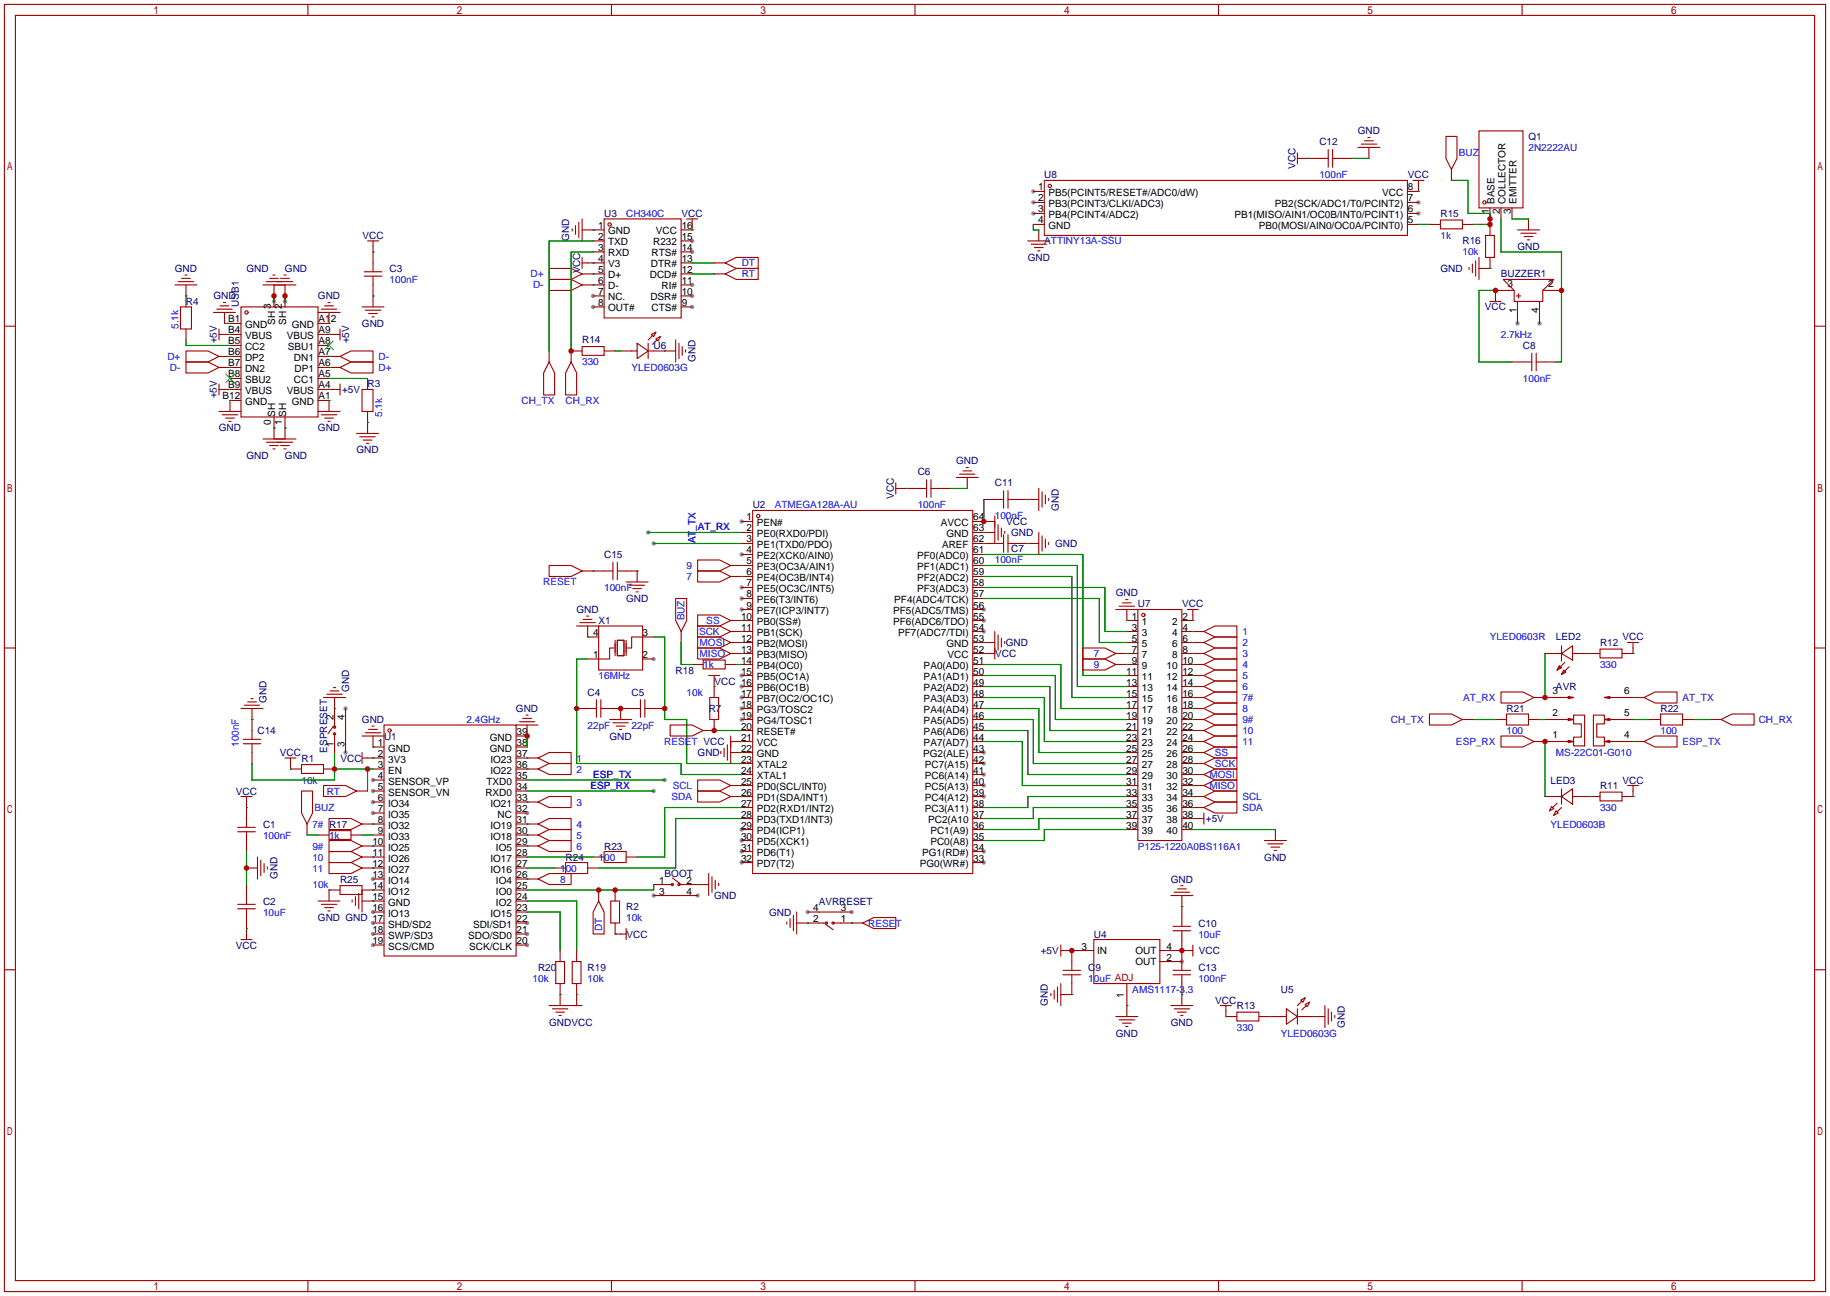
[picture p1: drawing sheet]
<svg xmlns="http://www.w3.org/2000/svg" width="422mm" height="299mm" viewBox="0 0 422 299" stroke-linecap="round" stroke-linejoin="round" font-family="sans-serif">
<g fill="#999">
<circle cx="86.1" cy="180.1" r=".51"/>
<circle cx="86.1" cy="182.6" r=".51"/>
<circle cx="86.1" cy="185.2" r=".51"/>
<circle cx="86.1" cy="187.7" r=".51"/>
<circle cx="86.1" cy="202.9" r=".51"/>
<circle cx="86.1" cy="210.6" r=".51"/>
<circle cx="86.1" cy="213.1" r=".51"/>
<circle cx="86.1" cy="215.6" r=".51"/>
<circle cx="86.1" cy="218.2" r=".51"/>
<circle cx="121.7" cy="218.2" r=".51"/>
<circle cx="121.7" cy="215.6" r=".51"/>
<circle cx="121.7" cy="213.1" r=".51"/>
<circle cx="121.7" cy="187.7" r=".51"/>
<circle cx="171.2" cy="120.4" r=".51"/>
<circle cx="171.2" cy="128" r=".51"/>
<circle cx="171.2" cy="135.6" r=".51"/>
<circle cx="171.2" cy="138.2" r=".51"/>
<circle cx="171.2" cy="140.7" r=".51"/>
<circle cx="171.2" cy="156" r=".51"/>
<circle cx="171.2" cy="158.5" r=".51"/>
<circle cx="171.2" cy="161" r=".51"/>
<circle cx="171.2" cy="163.6" r=".51"/>
<circle cx="171.2" cy="166.1" r=".51"/>
<circle cx="171.2" cy="191.5" r=".51"/>
<circle cx="171.2" cy="194.1" r=".51"/>
<circle cx="171.2" cy="196.6" r=".51"/>
<circle cx="171.2" cy="199.1" r=".51"/>
<circle cx="227.1" cy="199.1" r=".51"/>
<circle cx="227.1" cy="196.6" r=".51"/>
<circle cx="227.1" cy="183.9" r=".51"/>
<circle cx="227.1" cy="181.4" r=".51"/>
<circle cx="227.1" cy="178.8" r=".51"/>
<circle cx="227.1" cy="176.3" r=".51"/>
<circle cx="227.1" cy="173.7" r=".51"/>
<circle cx="227.1" cy="145.8" r=".51"/>
<circle cx="227.1" cy="143.3" r=".51"/>
<circle cx="227.1" cy="140.7" r=".51"/>
<circle cx="136.9" cy="68.3" r=".51"/>
<circle cx="136.9" cy="70.9" r=".51"/>
<circle cx="159.8" cy="70.9" r=".51"/>
<circle cx="159.8" cy="68.3" r=".51"/>
<circle cx="159.8" cy="65.8" r=".51"/>
<circle cx="159.8" cy="58.2" r=".51"/>
<circle cx="159.8" cy="55.6" r=".51"/>
<circle cx="272.8" cy="222" r=".51"/>
<circle cx="161" cy="206.8" r=".51"/>
<circle cx="150.9" cy="206.8" r=".51"/>
<circle cx="79.8" cy="163.6" r=".51"/>
<circle cx="79.8" cy="173.7" r=".51"/>
<circle cx="150.9" cy="152.1" r=".51"/>
<circle cx="186.4" cy="210.6" r=".51"/>
<circle cx="196.6" cy="210.6" r=".51"/>
<circle cx="238.5" cy="44.2" r=".51"/>
<circle cx="238.5" cy="46.7" r=".51"/>
<circle cx="238.5" cy="49.3" r=".51"/>
<circle cx="327.4" cy="49.3" r=".51"/>
<circle cx="327.4" cy="46.7" r=".51"/>
<circle cx="355.3" cy="74.7" r=".51"/>
<circle cx="350.3" cy="74.7" r=".51"/>
<circle cx="150.9" cy="182.6" r=".51"/>
<circle cx="150.9" cy="125.5" r=".51"/>
<circle cx="149.6" cy="122.9" r=".51"/>
<circle cx="63.2" cy="69.6" r=".51"/>
<circle cx="65.8" cy="69.6" r=".51"/>
<circle cx="153.4" cy="180.1" r=".51"/>
</g>
<g fill="none" stroke="#a10000" stroke-width=".25">
<path d="M1 1h420.4v297.2h-420.4zM3.6 3.6h415.2v292.1h-415.2zM71.1 1v2.6M141.1 1v2.6M211.2 1v2.6M281.3 1v2.6M351.3 1v2.6M299.5 35.3v2.5M299.5 36.6h7.1M306.6 34.5v4.1M307.6 34.5v4.1M307.6 36.6h4.6"/>
<path d="M313.4 34h5.1M314.2 33.3h3.6M315 32.5h2M315.7 31.8h.5M316 34v2.6M333.8 31.5h2.5v5.1l-1.3 2.5-1.2-2.5zM335 39.1v2.6M341.4 30.2h10.1v17.8h-10.1zM84.8 55.6h2.6M86.1 55.6v7.1M132.1 52.8v.5M132.8 52.1v2"/>
<path d="M133.6 51.3v3.6M134.4 53.1h5M134.4 50.5v5.1M134.4 59.4v2.6M136.9 55.6h2.5M136.9 58.2h2.5M139.4 50.5h17.8v22.9h-17.8zM157.2 55.6h2.6M157.2 58.2h2.6M158.5 50.5h2.5M159.8 50.5v2.6h-2.6M237.2 55.6h5.1"/>
<path d="M238 56.4h3.6M238.5 44.2h2.5M238.5 46.7h2.5M238.5 49.3h2.5M238.5 51.8h2.5M238.8 57.2h2M239.5 57.9h.5M239.8 53.1v2.5M241 41.7h83.9v12.7h-83.9zM324.9 46.7h2.5M324.9 49.3h2.5M324.9 51.8h2.5"/>
<path d="M326.1 41.7h2.6M327.4 41.7v2.5h-2.5M329.9 51.8h2.6M332.5 50.8h5.1v2h-5.1zM337.6 51.8h2.5M341.4 59.4v5.1M342.9 54.4h2v5h-2zM343.9 48v2.5M343.9 51.8v2.6M343.9 59.4v2.6h-2.5M346.5 48v2.5M349 48v2.5"/>
<path d="M350.3 53.1h5M351 53.8h3.6M351.8 54.6h2M352.6 55.4h.5M352.8 50.5v2.6M1 75.3h2.6M40.4 65.8h5.1M41.1 65h3.6M41.7 70.9h2.5v5h-2.5zM41.9 64.3h2M42.7 63.5h.5M42.9 65.8v5.1"/>
<path d="M42.9 75.9v2.6M49.3 72.1h5.1M50 71.4h3.6M50.5 77.2h5.1M50.5 75.9v2.6M50.8 70.6h2M51.6 69.9h.5M51.8 72.1v2.6M53.1 74.7h2.5M53.1 79.8h2.5M55.6 70.9h17.8v25.4h-17.8zM60.7 65.8h7.6"/>
<path d="M61.5 65h6.1M62.2 64.3h2.1M63 63.5h.5M63.2 65.8v5.1M64.8 64.3h2M65.5 63.5h.5M65.8 65.8v5.1M73.4 77.2h5.1M73.4 79.8h2.5M73.4 72.1h5.1M74.2 71.4h3.5M74.9 70.6h2.1"/>
<path d="M75.7 69.9h.5M75.9 72.1v2.6h-2.5M78.5 75.9v2.6M83.6 70.9h5M84.1 63.8h4M84.1 62.7h4M84.3 71.6h3.6M85.1 72.4h2M85.9 73.2h.5M86.1 63.8v7.1M126.7 62h5.1l2.6 1.2-2.6 1.3h-5.1zM126.7 64.5h5.1l2.6 1.3-2.6 1.3h-5.1z"/>
<path d="M134.4 60.7h5M134.4 63.2h5M134.4 65.8h5M136.9 68.3h2.5M136.9 70.9h2.5M147.1 79.2l2.5 1.8-2.5 1.8zM149.6 79.2v3.6M150.4 77.2l1-.5-.5 1zM150.6 77.5l-1 1M151.4 78.2l1-.5-.5 1zM151.6 78.5l-1 1M156 78.5v5.1"/>
<path d="M156.7 79.2v3.6M157.2 60.7h2.6M157.2 63.2h2.6M157.2 65.8h2.6M157.2 68.3h2.6M157.2 70.9h2.6M164.8 60.7h2.6M164.8 63.2h2.6M167.4 60.7l2.5-1.3h5.1v2.6h-5.1zM167.4 63.2l2.5-1.2h5.1v2.5h-5.1zM339.1 61.7v.5M339.9 61v2"/>
<path d="M340.6 60.2v3.6M343.9 69.6h2.6M347 64.5h11.6l-2.5 2.6v2.5h-6.6v-2.5zM349.5 67.1h-4.3v2.5M350 68.3h1M350.3 69.6v5.1M350.5 67.8v1M355.3 69.6v5.1M356.1 67.1h4.3M418.8 75.3h2.6M42.9 81h5.1l2.5 1.3-2.5 1.3h-5.1zM42.9 83.6h5.1l2.5 1.2-2.5 1.3h-5.1z"/>
<path d="M50.5 82.3h5.1M50.5 84.8h5.1M50.5 89.9h5.1M50.5 88.6v2.6M50.5 95h5.1M51.3 95.8h3.6M52.1 96.5h2M52.8 97.3h.5M53.1 87.4h2.5M55.6 92.5h-2.5v2.5M63.2 96.3v5M65.8 96.3v5"/>
<path d="M73.4 82.3h5.1M73.4 84.8h5.1M73.4 87.4h2.5M73.4 89.9h5.1M73.4 92.5h2.5v2.5M73.4 95h5.1M74.2 95.8h3.5M74.9 96.5h2.1M75.7 97.3h.5M78.5 84.8l2.5-1.2h5.1v2.5h-5.1zM78.5 82.3l2.5-1.3h5.1v2.6h-5.1zM78.5 88.6v2.6"/>
<path d="M83.6 89.9h2.5v5.1h-2.5zM84.8 87.4v2.5M84.8 95v5.1M126.7 83.6l1.3 2.5v5.1h-2.5v-5.1zM126.7 81v2.6M131.8 83.6l1.3 2.5v5.1h-2.5v-5.1zM134.4 80h5v2h-5zM134.4 81h-2.6v2.6M139.4 81h2.6M143.3 81h3.8M149.6 81h6.4M157.5 80v2"/>
<path d="M158.2 80.8v.5M349 83.6h4.6M353.6 81.5v4.1M354.6 83.6h4.6M354.6 81.5v4.1M60.7 101.3h7.6M61.5 102.1h6.1M62.2 102.9h2.1M63 103.6h.5M64.8 102.9h2M65.5 103.6h.5M82.3 100.1h5.1"/>
<path d="M83.1 100.8h3.5M83.8 101.6h2.1M84.6 102.4h.5M173.7 117.9h50.8v83.8h-50.8zM206.8 112.8h7.1M206.8 111.5v2.5M213.9 110.7v4.1M214.9 110.7v4.1M214.9 112.8h4.6M220.7 110.2h5.1M221.5 109.5h3.5M222.2 108.7h2.1"/>
<path d="M223 108h.5M223.3 110.2v2.6M227.1 115.3h4.5M229.6 119.1v6.4M231.6 113.3v4M232.7 113.3v4M232.7 115.3h7.1M239.8 112.8v5.1M240.5 113.5v3.6M241.3 114.3v2M242.1 115.1v.5M126.7 130.6h5.1l2.6 1.2-2.6 1.3h-5.1z"/>
<path d="M134.4 131.8h7.1M141.5 129.8v4.1M142.5 129.8v4.1M142.5 131.8h4.6v2.6M144.5 134.4h5.1M145.3 135.1h3.5M146 135.9h2.1M146.8 136.7h.5M156 138.2h2.5v5.1l-1.3 2.5-1.2-2.5zM161 129.3h5.1l2.6 1.3-2.6 1.2h-5.1zM161 131.8h5.1l2.6 1.3-2.6 1.3h-5.1zM168.7 130.6h5"/>
<path d="M168.7 133.1h5M171.2 120.4h2.5M171.2 122.9h2.5M171.2 125.5h2.5M171.2 128h2.5M171.2 135.6h2.5M171.2 138.2h2.5M224.5 120.4h5.1M224.5 122.9h5.1M224.5 125.5h7.1M224.5 128h2.6M224.5 130.6h2.6"/>
<path d="M224.5 133.1h2.6M224.5 135.6h2.6M224.5 138.2h2.6M230.4 121.2v3.5M231.1 121.9v2.1M231.6 123.4v4.1M231.9 122.7v.5M232.7 125.5h7.1M232.7 123.4v4.1M239.8 122.9v5.1M240.5 123.7v3.6M241.3 124.5v2"/>
<path d="M242.1 125.2v.5M258.3 140h3.6M259.1 139.2h2M259.8 138.4h.5M1 149.6h2.6M76.2 159.5h2M77 158.7h.5M133.1 144.5h5.1M133.9 143.8h3.5M134.6 143h2.1M135.4 142.2h.5M135.6 144.5v2.6h2.6"/>
<path d="M138.2 144.5h10.1v10.2h-10.1zM141.7 149.6h-1v2.5h-5.1M142 147.8v3.6M142.5 147.8h1.5v3.6h-1.5zM144.5 147.8v3.6M148.3 152.1h2.6M150.9 147.1h-5.1v2.5h-1M157.2 145.8v2.5M159.8 153.4h2.5M161 144.5h5.1l2.6 1.3-2.6 1.3h-5.1zM161 147.1h5.1l2.6 1.2-2.6 1.3h-5.1zM161 149.6h5.1l2.6 1.3-2.6 1.2h-5.1z"/>
<path d="M161 142h5.1l2.6 1.3-2.6 1.2h-5.1zM162.3 152.4h5.1v2h-5.1zM163.6 156h2.5M164.8 156v5M167.4 153.4h2.5M168.7 143.3h5M168.7 145.8h5M168.7 148.3h5M168.7 150.9h5M171.2 140.7h2.5M171.2 153.4h2.5M171.2 156h2.5"/>
<path d="M171.2 158.5h2.5M224.5 140.7h2.6M224.5 143.3h2.6M224.5 145.8h2.6M224.5 148.3h5.1M224.5 150.9h5.1M224.5 153.4h2.6M224.5 156h2.6M224.5 158.5h2.6M229.6 145.8v6.3M230.4 146.6v3.5M231.1 147.3v2.1"/>
<path d="M231.9 148.1v.5M249.9 152.1h5.1l2.6 1.3-2.6 1.3h-5.1zM249.9 149.6h5.1l2.6 1.3-2.6 1.2h-5.1zM257.6 140.7h5M257.6 150.9h5M257.6 153.4h5M260.1 140.7v2.6h2.5M260.1 145.8h2.5M260.1 148.3h2.5M260.1 156h2.5M260.1 158.5h2.5M262.6 140.7h10.2v53.4h-10.2z"/>
<path d="M272.8 145.8h5.1M272.8 148.3h5.1M272.8 150.9h5.1M272.8 153.4h5.1M272.8 156h5.1M272.8 158.5h5.1M274.1 140.7h2.5M275.3 140.7v2.6h-2.5M277.9 145.8l2.5-1.3h5.1v2.6h-5.1zM277.9 148.3l2.5-1.2h5.1v2.5h-5.1zM277.9 150.9l2.5-1.3h5.1v2.5h-5.1zM277.9 153.4l2.5-1.3h5.1v2.6h-5.1z"/>
<path d="M277.9 156l2.5-1.3h5.1v2.5h-5.1zM277.9 158.5l2.5-1.3h5.1v2.6h-5.1zM346.5 159.8h5l2.6 1.2-2.6 1.3h-5zM356.6 150.9h3.8M359.9 153.7l.5 .5-1 .5zM360.4 150.9l2.6-1.8v3.3zM360.4 149.1v3.6M360.9 154.7l.5 .5-1 .5zM361.2 152.9l-1.8 1.8M362.2 153.9l-1.8 1.8M363 150.9h6.3M369.3 149.9h5.1v2h-5.1z"/>
<path d="M375.7 148.3h2.5M376.9 148.3v2.6h-2.5M418.8 149.6h2.6M55.6 163.6h5.1M56.1 171.7h4.1M56.1 170.7h4.1M56.4 162.8h3.5M57.1 162.1h2.1M57.9 161.3h.5M58.2 163.6v7.1M58.2 171.7v4.6M65.8 175h2.5"/>
<path d="M67.1 175v2.5h2.5M69.6 176.5h5.1v2.1h-5.1zM74.7 177.5h2.5M74.7 161h5.1M75.4 160.3h3.6M77 167.6l-1.3 1.8M77.2 161v6.9M77.2 169.4v4.3M79.8 163.6v10.1M83.6 175h5M83.6 169.9h5M83.6 173.7v2.6"/>
<path d="M84.3 169.2h3.6M85.1 168.4h2M85.9 167.6h.5M86.1 169.9v2.6h2.5M86.1 177.5h2.5M88.6 167.4h30.5v53.3h-30.5zM119.1 172.5h2.6M119.1 175h5.1M119.1 177.5h5.1M119.1 167.4h5.1M119.9 166.6h3.5M120.6 165.9h2.1"/>
<path d="M121.4 165.1h.5M121.7 167.4v2.5h-2.6M124.2 175l2.5-1.3h5.1v2.6h-5.1zM124.2 177.5l2.5-1.2h5.1v2.5h-5.1zM133.1 163.6h4.6M137.7 161.5v4.1M138.7 163.6h9.1M138.7 161.5v4.1M140.7 166.1h5.1M141.5 166.9h3.5M142.2 167.6h2.1M143 168.4h.5"/>
<path d="M143.3 163.6v2.5M147.8 161.5v4.1M148.8 163.6h4.6M148.8 161.5v4.1M154.7 167.4h5.1l2.5 1.3-2.5 1.2h-5.1zM163.8 161h2.1v5.1h-2.1zM164.8 166.1v2.6h-2.5M166.4 173.5v.5M167.1 172.7v2.1M167.9 172v3.5M168.7 171.2h5M168.7 173.7h5"/>
<path d="M168.7 169.9v6.4M171.2 161h2.5M171.2 163.6h2.5M171.2 166.1h2.5M171.2 168.7h2.5M171.2 176.3h2.5M171.2 178.8h2.5M224.5 161h2.6M224.5 163.6h2.6M224.5 166.1h2.6M224.5 168.7h2.6M224.5 171.2h2.6"/>
<path d="M224.5 173.7h2.6M224.5 176.3h2.6M224.5 178.8h2.6M260.1 161h2.5M260.1 163.6h2.5M260.1 166.1h2.5M260.1 168.7h2.5M260.1 171.2h2.5M260.1 173.7h2.5M260.1 176.3h2.5M260.1 178.8h2.5M272.8 161h5.1"/>
<path d="M272.8 163.6h5.1M272.8 166.1h5.1M272.8 168.7h5.1M272.8 171.2h5.1M272.8 173.7h5.1M272.8 176.3h5.1M272.8 178.8h5.1M277.9 161l2.5-1.2h5.1v2.5h-5.1zM277.9 163.6l2.5-1.3h5.1v2.5h-5.1zM277.9 166.1l2.5-1.3h5.1v2.6h-5.1zM277.9 168.7l2.5-1.3h5.1v2.5h-5.1zM277.9 171.2l2.5-1.3h5.1v2.6h-5.1z"/>
<path d="M277.9 173.7l2.5-1.2h5.1v2.5h-5.1zM277.9 176.3l2.5-1.3h5.1v2.5h-5.1zM277.9 178.8l2.5-1.3h5.1v2.6h-5.1zM329.9 164.8h5.1l2.6 1.3-2.6 1.3h-5.1zM337.6 166.1h2.5M345.2 166.1h2.5M346.5 169.9h5l2.6 1.3-2.6 1.3h-5zM347.7 164.8h5.1v2.6h-5.1zM352.8 166.1h2.5M361.9 160.8l1.3 .2h-9.1M361.9 165.9l1.3 .2h-6.6M361.9 170.9l1.3 .3h-9.1"/>
<path d="M363.2 165.1h2.6v7.1h-2.6v-2h1.8v-3.1h-1.8zM363.2 161l-1.3 .3M363.2 166.1l-1.3 .3M363.2 171.2l-1.3 .2M367.8 165.1h2.5v2h-1.7v3.1h1.7v2h-2.5zM370.3 161l1.3 .3M370.3 166.1l1.3 .3M370.3 171.2l1.3 .2M371.6 160.8l-1.3 .2h9.2M371.6 165.9l-1.3 .2h6.6M371.6 170.9l-1.3 .3h9.2M379.5 171.2l2.5-1.3h5.1v2.6h-5.1z"/>
<path d="M379.5 161l2.5-1.2h5.1v2.5h-5.1zM380.7 166.1h2.6M383.3 164.8h5.1v2.6h-5.1zM388.4 166.1h2.5M394.7 166.1h2.6M397.3 166.1l2.5-1.3h5.1v2.6h-5.1zM54.9 192h4M54.9 191h4M55.6 183.9h2.6M56.9 183.9v7.1M56.9 192v4.6M59.4 197.9v5"/>
<path d="M60.2 198.6v3.6M61 199.4v2M69.6 182.6h2.5v5.1l-1.2 2.5-1.3-2.5zM70.9 190.2v2.6M73.4 192.8h2.5M74.7 181.4h5.1l2.5 1.2-2.5 1.3h-5.1zM75.9 191.8h5.1v2h-5.1zM75.9 189h5.1l2.6 1.2-2.6 1.3h-5.1zM75.9 194.1h5.1l2.6 1.2-2.6 1.3h-5.1zM75.9 196.6h5.1l2.6 1.3-2.6 1.2h-5.1zM75.9 199.1h5.1l2.6 1.3-2.6 1.3h-5.1zM81 192.8h2.6"/>
<path d="M82.3 182.6h2.5M83.6 190.2h5M83.6 195.3h5M83.6 197.9h5M86.1 180.1h2.5M86.1 182.6h2.5M86.1 185.2h2.5M86.1 187.7h2.5M86.1 192.8h2.5M119.1 180.1h2.6M119.1 182.6h2.6M119.1 185.2h5.1"/>
<path d="M119.1 187.7h2.6M119.1 190.2h5.1M119.1 192.8h5.1M119.1 195.3h5.1M119.1 197.9h2.6M124.2 185.2l2.5-1.3h5.1v2.5h-5.1zM124.2 190.2l2.5-1.2h5.1v2.5h-5.1zM124.2 192.8l2.5-1.3h5.1v2.6h-5.1zM124.2 195.3l2.5-1.2h5.1v2.5h-5.1zM130.6 199.1h5v2.6h-5zM136.9 197.9h2.5M139.4 196.6h5.1v2.5h-5.1z"/>
<path d="M144.5 197.9h2.6M161 180.1h5.1l2.6 1.3-2.6 1.2h-5.1zM161 182.6h5.1l2.6 1.3-2.6 1.3h-5.1zM168.7 181.4h5M168.7 183.9h5M171.2 186.4h2.5M171.2 189h2.5M171.2 191.5h2.5M171.2 194.1h2.5M171.2 196.6h2.5M171.2 199.1h2.5M224.5 181.4h2.6"/>
<path d="M224.5 183.9h2.6M224.5 186.4h2.6M224.5 189h2.6M224.5 191.5h2.6M224.5 194.1h2.6M224.5 196.6h2.6M224.5 199.1h2.6M260.1 181.4h2.5M260.1 183.9h2.5M260.1 186.4h2.5M260.1 189h2.5M260.1 191.5h2.5"/>
<path d="M272.8 181.4h5.1M272.8 183.9h5.1M272.8 186.4h5.1M272.8 189h5.1M272.8 191.5h2.5M277.9 181.4l2.5-1.3h5.1v2.5h-5.1zM277.9 183.9l2.5-1.3h5.1v2.6h-5.1zM277.9 186.4l2.5-1.2h5.1v2.5h-5.1zM277.9 187.7v2.5M291.8 194.1h5.1M292.6 194.8h3.6M293.4 195.6h2"/>
<path d="M294.1 196.3h.5M294.4 191.5v2.6M356.6 183.9h3.8M358.1 186.2l.5 .5-1 .5zM359.2 187.2l.5 .5-1.1 .5zM359.4 185.4l-1 1M360.4 183.9l2.6-1.8v3.6zM360.4 182.1v3.6M360.4 186.4l-1 1.1M363 183.9h6.3M369.3 182.9h5.1v2h-5.1zM375.7 181.4h2.5"/>
<path d="M376.9 181.4v2.5h-2.5M54.9 209.8h4M54.9 208.8h4M55.6 216.9h2.6M56.9 200.4h2.5M56.9 204.2v4.6M56.9 209.8v7.1M61.7 200.2v.5M73.4 208h5.1M74.2 208.8h3.5M74.9 209.5h2.1M75.7 210.3h.5"/>
<path d="M78.5 204.5h5.1v2h-5.1zM78.5 205.5h-2.6v2.5M81.3 207.8v.5M82 207v2M82.8 206.2v3.6M83.6 200.4h5M83.6 208h5M86.1 202.9h2.5M86.1 210.6h2.5M86.1 213.1h2.5M86.1 215.6h2.5M86.1 218.2h2.5"/>
<path d="M88.6 205.5h-5v5.1M119.1 200.4h2.6M119.1 202.9h5.1M119.1 205.5h2.6M119.1 208h2.6M119.1 210.6h2.6M119.1 213.1h2.6M119.1 215.6h2.6M119.1 218.2h2.6M124.2 202.9l2.5-1.2h5.1v2.5h-5.1zM128 200.4h2.6M129.3 219.5v2.5"/>
<path d="M133.1 219.5v2.5M135.6 200.4h2.6M138.2 208l1.2 2.6v5h-2.5v-5zM138.2 205.5v2.5M141 208h2v5.1h-2zM142 213.1v2.5h2.5M142 205.5v2.5M144.5 214.4v2.5M150.9 206.8h10.1M150.9 204.2h4.3M155.2 202.7l1.8 1.3M156.7 204.2h6.9"/>
<path d="M163.6 201.7v5.1M164.3 202.4v3.6M165.1 203.2v2M165.9 204v.5M181.6 212.9v.5M182.4 212.1v2M183.1 211.3v3.6M183.9 213.1h6.9M183.9 210.6v5M186.4 210.6h10.2M190.5 213.4l1.8 1.2M192.3 213.1h6.8"/>
<path d="M199.1 213.1l2.6-1.3h5.1v2.6h-5.1zM244.9 219.5h7.6M244.9 218.2v2.5M247.4 219.5v4.5M252.5 216.9h15.2v10.2h-15.2zM267.7 219.5h7.6M270.3 206.8h5M270.8 214.9h4M270.8 213.9h4M271 206h3.6M271.8 205.2h2M272.5 204.5h.5"/>
<path d="M272.8 206.8v7.1M272.8 214.9v9.1M275.3 218.2v2.5M1 223.9h2.6M126.7 232.2h7.7M127.5 232.9h3.6M128.3 222h2v5.1h-2zM128.3 233.7h2M129 234.4h.5M129.3 227.1v5.1M132.1 222h2v5.1h-2zM133.1 227.1v5.1"/>
<path d="M242.6 229.4v.5M243.3 228.6v2M244.1 227.8v3.6M244.9 227.1v5.1M245.4 225h4M245.4 224h4M247.4 225v4.6h-2.5M257.6 234.7h5M258.3 235.5h3.6M259.1 236.2h2M259.8 237h.5M260.1 227.1v7.6"/>
<path d="M267.7 222h5.1M270.3 232.2h5M270.8 225h4M270.8 224h4M271 232.9h3.6M271.8 233.7h2M272.5 234.4h.5M272.8 225v7.2M281.7 232.2h2.5M283 232.2v2.5h2.5M285.5 233.7h5.1v2h-5.1zM290.6 234.7h6.3"/>
<path d="M296.9 232.9l2.6 1.8-2.6 1.8zM299.5 234.7h6.3M299.5 232.9v3.6M300.2 230.9l1-.5-.5 1zM300.5 231.1l-1 1.1M301.2 231.9l1.1-.5-.5 1zM301.5 232.2l-1 1M305.8 232.2v5M306.6 232.9v3.6M307.3 233.7v2M308.1 234.4v.5M418.8 223.9h2.6"/>
<path d="M71.1 295.7v2.5M141.1 295.7v2.5M211.2 295.7v2.5M281.3 295.7v2.5M351.3 295.7v2.5"/>
<circle cx="140.7" cy="51.8" r=".38"/>
<circle cx="242.3" cy="42.9" r=".38"/>
<circle cx="342.6" cy="46.7" r=".38"/>
<circle cx="56.9" cy="72.1" r=".38"/>
<circle cx="175" cy="119.1" r=".38"/>
<circle cx="263.9" cy="142" r=".38"/>
<circle cx="77.2" cy="169.4" r=".25"/>
<circle cx="77.2" cy="167.9" r=".25"/>
<circle cx="89.9" cy="168.7" r=".38"/>
<circle cx="155.2" cy="204.2" r=".25"/>
<circle cx="156.7" cy="204.2" r=".25"/>
<circle cx="190.8" cy="213.1" r=".25"/>
<circle cx="192.3" cy="213.1" r=".25"/>
</g>
<g fill="none" stroke="#008700" stroke-width=".25">
<path d="M302 36.6h.1M312.2 36.6h3.8M86.1 58.2h.1M136.9 53.1h.1M136.9 58.2h-5.1v22.8M136.9 55.6h-10.2v25.4M159.8 53.1h.1M238.5 51.8v1.3h1.3M327.4 44.2h.1M327.4 51.8h2.5M335 41.7h3.8v7.6h5.1v2.5h-3.8M346.5 50.5v7.7h13.9v25.4h-1.2"/>
<path d="M349 50.5h3.8M42.9 68.3h.1M42.9 78.5v1.3h10.2M51.8 74.7h1.3M53.1 77.2h.1M63.2 68.3v1.3M65.8 68.3v1.3M75.9 77.2h.1M75.9 74.7h.1M86.1 68.3h.1M136.9 63.2h.1M136.9 65.8h.1"/>
<path d="M136.9 60.7h.1M159.8 60.7h5M159.8 63.2h5M343.9 62h.1M345.2 67.1h-3.8v16.5h7.6M53.1 89.9h.1M53.1 82.3h.1M53.1 84.8h.1M53.1 92.5h.1M63.2 98.8h.1M65.8 98.8h.1M75.9 89.9h.1"/>
<path d="M75.9 84.8h.1M75.9 82.3h.1M75.9 92.5h.1M75.9 87.4h8.9M84.8 97.5h.1M142 81h1.3M153.4 81h.1M209.3 112.8h.1M219.5 112.8h3.8M227.1 115.3v5.1M237.2 115.3h.1M136.9 131.8h.1"/>
<path d="M147.1 131.8h.1M149.6 122.9h21.6M150.9 125.5h20.3M171.2 130.6h.1M171.2 133.1h.1M227.1 122.9h.1M227.1 125.5h.1M227.1 133.1h20.3v27.9h12.7M227.1 130.6h21.6v27.9h11.4M227.1 128h22.8v28h10.2M227.1 135.6h27.9v10.2h5.1M227.1 138.2h26.6v10.1h6.4"/>
<path d="M237.2 125.5h.1M135.6 147.1h.1M135.6 152.1h-2.5v24.2h24.1v2.5h14M150.9 147.1h2.5v19h5.1v10.2h12.7M157.2 148.3v5.1h2.6M164.8 158.5h.1M169.9 153.4h1.3M171.2 145.8h.1M171.2 148.3h.1M171.2 150.9h.1M171.2 143.3h.1M227.1 148.3h.1"/>
<path d="M227.1 150.9h.1M227.1 156h16.5v10.1h16.5M227.1 158.5h15.2v10.2h17.8M227.1 153.4h17.8v10.2h15.2M260.1 153.4h.1M260.1 150.9h.1M260.1 143.3h.1M275.3 145.8h.1M275.3 148.3h.1M275.3 150.9h.1M275.3 153.4h.1M275.3 158.5h.1"/>
<path d="M275.3 156h.1M275.3 143.3h.1M356.6 150.9v10.1M366.8 150.9h.1M376.9 150.9h.1M58.2 166.1h.1M67.1 177.5h.1M77.2 163.6h.1M77.2 173.7v6.4h-19v-3.8M77.2 177.5h8.9M84.8 177.5v5.1M86.1 175h.1"/>
<path d="M86.1 172.5h.1M121.7 175h.1M121.7 177.5h.1M121.7 169.9v2.6M143.3 163.6h.1M164.8 168.7h6.4M171.2 173.7h.1M171.2 171.2h.1M227.1 166.1h11.4v10.2h21.6M227.1 168.7h10.1v10.1h22.9M227.1 161h13.9v10.2h19.1M227.1 163.6h12.7v10.1h20.3"/>
<path d="M227.1 171.2h8.9v10.2h24.1M275.3 161h.1M275.3 163.6h.1M275.3 166.1h.1M275.3 168.7h.1M275.3 171.2h.1M275.3 173.7h.1M275.3 176.3h.1M275.3 178.8h.1M340.1 166.1h5.1M355.3 166.1h1.3M356.6 171.2v12.7"/>
<path d="M376.9 161h.1M376.9 171.2h.1M376.9 166.1h3.8M390.9 166.1h3.8M56.9 186.4h.1M56.9 196.6v7.6M70.9 192.8h2.5M83.6 192.8h2.5M86.1 195.3h.1M86.1 197.9h.1M86.1 190.2h.1M121.7 185.2h.1"/>
<path d="M121.7 190.2h.1M121.7 192.8h.1M121.7 195.3h.1M121.7 182.6h29.2M121.7 180.1h31.7M121.7 197.9h15.2M171.2 181.4h.1M171.2 183.9h.1M171.2 186.4h-17.8v11.5h-6.3M171.2 189h-15.2v11.4h-17.8M260.1 191.5h-19.1v2.6h-13.9M260.1 189h-20.3v2.5h-12.7"/>
<path d="M260.1 186.4h-21.6v2.6h-11.4M260.1 183.9h-22.9v2.5h-10.1M275.3 181.4h.1M275.3 183.9h.1M275.3 186.4h.1M275.3 189h.1M275.3 191.5h19.1M366.8 183.9h.1M376.9 183.9h.1M56.9 214.4h.1M75.9 205.5h.1M86.1 208h.1"/>
<path d="M86.1 200.4h.1M86.1 205.5h.1M121.7 202.9h.1M121.7 208h11.4v11.5M121.7 210.6h7.6v8.9M121.7 200.4h6.3M142 215.6h.1M150.9 204.2v1.3h-29.2M161 204.2h.1M186.4 213.1h.1M196.6 213.1h.1M247.4 219.5h.1"/>
<path d="M272.8 219.5h.1M272.8 209.3h.1M129.3 229.6h.1M133.1 229.6h.1M247.4 229.6h.1M260.1 232.2h.1M272.8 229.6h.1M283 234.7h.1M293.1 234.7h.1M303.3 234.7h.1"/>
</g>
<path d="M74.9 78.7l2.1 2.1M77 78.7l-2.1 2.1M52.1 86.4l2 2M54.1 86.4l-2 2" fill="none" stroke="#3c3" stroke-width=".25"/>
<g fill="#c00">
<circle cx="121.7" cy="169.9" r=".63"/>
<circle cx="56.9" cy="200.4" r=".63"/>
<circle cx="77.2" cy="177.5" r=".63"/>
<circle cx="84.8" cy="177.5" r=".63"/>
<circle cx="142" cy="205.5" r=".63"/>
<circle cx="138.2" cy="205.5" r=".63"/>
<circle cx="247.4" cy="219.5" r=".63"/>
<circle cx="272.8" cy="219.5" r=".63"/>
<circle cx="153.4" cy="163.6" r=".63"/>
<circle cx="133.1" cy="163.6" r=".63"/>
<circle cx="143.3" cy="163.6" r=".63"/>
<circle cx="164.8" cy="168.7" r=".63"/>
<circle cx="131.8" cy="81" r=".63"/>
<circle cx="356.6" cy="171.2" r=".63"/>
<circle cx="356.6" cy="161" r=".63"/>
<circle cx="343.9" cy="51.8" r=".63"/>
<circle cx="343.9" cy="50.5" r=".63"/>
<circle cx="360.4" cy="67.1" r=".63"/>
<circle cx="345.2" cy="67.1" r=".63"/>
<circle cx="63.2" cy="68.3" r=".63"/>
<circle cx="65.8" cy="68.3" r=".63"/>
<circle cx="227.1" cy="120.4" r=".63"/>
</g>
<g font-size="2.3" fill="#000080">
<text x="304.5" y="33.6">C12</text>
<text x="313.4" y="31">GND</text>
<text x="352.8" y="32.3">Q1</text>
<text x="241" y="41.2">U8</text>
<text x="299" y="39" transform="rotate(-90 299 39)">VCC</text>
<text x="325" y="41.2">VCC</text>
<text x="139.4" y="50.1">U3</text>
<text x="157.3" y="50.1">VCC</text>
<text x="332.5" y="50.1">R15</text>
<text x="83.7" y="55.2">VCC</text>
<text x="131.4" y="55.7" transform="rotate(-90 131.4 55.7)">GND</text>
<text x="337.6" y="56.4">R16</text>
<text x="350.2" y="57.7">GND</text>
<text x="40.4" y="62.8">GND</text>
<text x="56.9" y="62.8">GND</text>
<text x="65.8" y="62.8">GND</text>
<text x="89.9" y="62.8">C3</text>
<text x="133.9" y="63.1" transform="rotate(-90 133.9 63.1)">VCC</text>
<text x="237.2" y="60.2">GND</text>
<text x="332.5" y="62.8">GND</text>
<text x="346.5" y="64.1">BUZZER1</text>
<text x="42.9" y="70.4">R4</text>
<text x="49.3" y="69.1">GND</text>
<text x="55.2" y="70.9" transform="rotate(-90 55.2 70.9)">USB1</text>
<text x="73.4" y="69.1">GND</text>
<text x="342.7" y="71.7">VCC</text>
<text x="83.5" y="75.5">GND</text>
<text x="50.1" y="79.3" transform="rotate(-90 50.1 79.3)">+5V</text>
<text x="80.6" y="79.3" transform="rotate(-90 80.6 79.3)">+5V</text>
<text x="134.4" y="79.3">R14</text>
<text x="150.9" y="80.6">U6</text>
<text x="160.6" y="83.6" transform="rotate(-90 160.6 83.6)">GND</text>
<text x="351.5" y="80.6">C8</text>
<text x="84.8" y="89.5">R3</text>
<text x="50.1" y="92" transform="rotate(-90 50.1 92)">+5V</text>
<text x="78.9" y="90.7">+5V</text>
<text x="50.5" y="99.6">GND</text>
<text x="73.4" y="99.6">GND</text>
<text x="56.9" y="106">GND</text>
<text x="65.8" y="106">GND</text>
<text x="82.3" y="104.7">GND</text>
<text x="220.7" y="107.2">GND</text>
<text x="211.8" y="109.8">C6</text>
<text x="229.6" y="112.3">C11</text>
<text x="173.7" y="117.4">U2</text>
<text x="206.3" y="115.2" transform="rotate(-90 206.3 115.2)">VCC</text>
<text x="244.4" y="117.9" transform="rotate(-90 244.4 117.9)">GND</text>
<text x="232.3" y="121.2">VCC</text>
<text x="233.4" y="123.7">GND</text>
<text x="139.4" y="128.8">C15</text>
<text x="233.4" y="127.6">C7</text>
<text x="243.6" y="126.3">GND</text>
<text x="257.5" y="137.7">GND</text>
<text x="133.1" y="141.5">GND</text>
<text x="144.5" y="139">GND</text>
<text x="262.6" y="140.3">U7</text>
<text x="272.9" y="140.3">VCC</text>
<text x="138.2" y="144.1">X1</text>
<text x="232.1" y="149.1">GND</text>
<text x="359.2" y="147.9">LED2</text>
<text x="369.3" y="149.1">R12</text>
<text x="374.5" y="147.9">VCC</text>
<text x="156" y="155.5">R18</text>
<text x="229.7" y="151.7">VCC</text>
<text x="80.6" y="159.8" transform="rotate(-90 80.6 159.8)">GND</text>
<text x="135.6" y="160.6">C4</text>
<text x="145.8" y="160.6">C5</text>
<text x="164.9" y="158">VCC 16</text>
<text x="359.2" y="159.3">AVR</text>
<text x="61.5" y="162.3" transform="rotate(-90 61.5 162.3)">GND</text>
<text x="83.5" y="166.9">GND</text>
<text x="119.1" y="164.4">GND</text>
<text x="163.6" y="164.4">R7</text>
<text x="347.7" y="164.4">R21</text>
<text x="383.3" y="164.4">R22</text>
<text x="59.4" y="169.5">C14</text>
<text x="75.5" y="173.7" transform="rotate(-90 75.5 173.7)">ESPRESET</text>
<text x="88.6" y="170.7">U1</text>
<text x="140.7" y="170.7">GND</text>
<text x="64.6" y="174.5">VCC</text>
<text x="69.6" y="175.8">R1</text>
<text x="78.6" y="175.8">VCC</text>
<text x="161" y="174.5">GND</text>
<text x="54.5" y="183.4">VCC</text>
<text x="357.9" y="180.9">LED3</text>
<text x="369.3" y="182.2">R11</text>
<text x="374.5" y="180.9">VCC</text>
<text x="60.7" y="191.1">C1</text>
<text x="75.9" y="191.1">R17</text>
<text x="278.3" y="189.8">+5V</text>
<text x="139.4" y="196.1">R23</text>
<text x="64.1" y="203" transform="rotate(-90 64.1 203)">GND</text>
<text x="78.5" y="203.8">R25</text>
<text x="130.6" y="198.7">R24</text>
<text x="153.4" y="202.5">BOOT</text>
<text x="270.2" y="203.8">GND</text>
<text x="291.8" y="198.7">GND</text>
<text x="60.7" y="208.8">C2</text>
<text x="164.8" y="207.6">GND</text>
<text x="189" y="208.8">AVRRESET</text>
<text x="73.4" y="212.6">GND GND 17</text>
<text x="144.5" y="210.1">R2</text>
<text x="177.5" y="211.4">GND</text>
<text x="276.6" y="213.9">C10</text>
<text x="54.5" y="219">VCC</text>
<text x="144.6" y="216.5">VCC</text>
<text x="240.2" y="220.3">+5V</text>
<text x="252.5" y="216.5">U4</text>
<text x="276.7" y="220.3">VCC</text>
<text x="124.2" y="224.1">R20</text>
<text x="135.6" y="224.1">R19</text>
<text x="251.2" y="224.1">C9</text>
<text x="276.6" y="224.1">C13</text>
<text x="241.9" y="232.2" transform="rotate(-90 241.9 232.2)">GND</text>
<text x="280.5" y="231.7">VCC</text>
<text x="285.5" y="233">R13</text>
<text x="295.7" y="229.2">U5</text>
<text x="126.7" y="236.8">GNDVCC</text>
<text x="257.5" y="239.3">GND</text>
<text x="270.2" y="236.8">GND</text>
<text x="310.4" y="237.3" transform="rotate(-90 310.4 237.3)">GND</text>
</g>
<g font-size="2.3" fill="#00f">
<text x="352.8" y="34.8">2N2222AU</text>
<text x="304.5" y="41.2">100nF</text>
<text x="336.8" y="36.1">BUZ</text>
<text x="144.5" y="50.1">CH340C</text>
<text x="241" y="56.4">ATTINY13A-SSU</text>
<text x="332.5" y="55.2">1k</text>
<text x="337.6" y="59">10k</text>
<text x="89.9" y="65.3">100nF</text>
<text x="122.5" y="64.1">D+</text>
<text x="171.2" y="61.5">DT</text>
<text x="171.2" y="64.1">RT</text>
<text x="123" y="66.6">D-</text>
<text x="41.2" y="75.9" transform="rotate(-90 41.2 75.9)">5.1k</text>
<text x="38.6" y="83.1">D+</text>
<text x="87.4" y="83.1">D-</text>
<text x="346.5" y="78">2.7kHz</text>
<text x="39.2" y="85.6">D-</text>
<text x="87.4" y="85.6">D+</text>
<text x="134.4" y="84.4">330</text>
<text x="145.8" y="85.6">YLED0603G</text>
<text x="351.5" y="88.2">100nF</text>
<text x="120.4" y="93.3">CH_TX</text>
<text x="130.6" y="93.3">CH_RX</text>
<text x="88.2" y="96.3" transform="rotate(-90 88.2 96.3)">5.1k</text>
<text x="178.8" y="117.4">ATMEGA128A-AU</text>
<text x="211.8" y="117.4">100nF</text>
<text x="229.6" y="119.9">100nF</text>
<text x="160.6" y="125.5" transform="rotate(-90 160.6 125.5)">AT_TX</text>
<text x="161" y="122.5">AT_RX</text>
<text x="158.5" y="131.4">9</text>
<text x="229.6" y="130.1">100nF</text>
<text x="125.4" y="135.2">RESET</text>
<text x="139.4" y="136.4">100nF</text>
<text x="158.5" y="133.9">7</text>
<text x="158" y="143.3" transform="rotate(-90 158 143.3)">BUZ</text>
<text x="161.4" y="146.6">SCK</text>
<text x="161.5" y="149.1">MOSI</text>
<text x="163" y="144.1">SS</text>
<text x="286.8" y="146.6">1</text>
<text x="286.8" y="149.1">2</text>
<text x="343.9" y="147.9">YLED0603R</text>
<text x="161.5" y="151.7">MISO</text>
<text x="162.3" y="154.2">1k</text>
<text x="252.5" y="154.2">9</text>
<text x="252.5" y="151.7">7</text>
<text x="286.8" y="151.7">3</text>
<text x="286.8" y="154.2">4</text>
<text x="369.3" y="154.2">330</text>
<text x="138.2" y="156.8">16MHz</text>
<text x="158.5" y="160.6">10k</text>
<text x="286.8" y="156.8">5</text>
<text x="286.8" y="159.3">6</text>
<text x="286.8" y="161.8">7#</text>
<text x="337.7" y="161.8">AT_RX</text>
<text x="388.4" y="161.8">AT_TX</text>
<text x="107.7" y="166.9">2.4GHz</text>
<text x="286.8" y="164.4">8</text>
<text x="286.8" y="166.9">9#</text>
<text x="321.1" y="166.9">CH_TX</text>
<text x="405.9" y="166.9">CH_RX</text>
<text x="55.2" y="172.5" transform="rotate(-90 55.2 172.5)">100nF</text>
<text x="135.6" y="168.2">22pF</text>
<text x="145.8" y="168.2">22pF</text>
<text x="153.3" y="172">RESET VCC</text>
<text x="286.8" y="169.5">10</text>
<text x="286.8" y="172">11</text>
<text x="336.1" y="172">ESP_RX</text>
<text x="347.7" y="169.5">100</text>
<text x="383.3" y="169.5">100</text>
<text x="388.4" y="172">ESP_TX</text>
<text x="133.1" y="175.8">1</text>
<text x="133.1" y="178.4">2</text>
<text x="136.9" y="179.6">ESP_TX</text>
<text x="279.1" y="179.6">MOSI</text>
<text x="280.4" y="174.5">SS</text>
<text x="280.4" y="177.1">SCK</text>
<text x="359.2" y="174.5">MS-22C01-G010</text>
<text x="69.6" y="180.9">10k</text>
<text x="75.4" y="183.4">RT</text>
<text x="133.1" y="186">3</text>
<text x="136.3" y="182.2">ESP_RX</text>
<text x="155" y="184.7">SDA</text>
<text x="155.3" y="182.2">SCL</text>
<text x="279.1" y="182.2">MISO</text>
<text x="286.8" y="184.7">SCL</text>
<text x="72.1" y="191.1">7#</text>
<text x="72.6" y="187.2">BUZ</text>
<text x="133.1" y="191.1">4</text>
<text x="286.8" y="187.2">SDA</text>
<text x="357.9" y="191.1">YLED0603B</text>
<text x="369.3" y="187.2">330</text>
<text x="60.7" y="193.6">100nF</text>
<text x="72.1" y="196.1">9#</text>
<text x="75.9" y="193.6">1k</text>
<text x="133.1" y="193.6">5</text>
<text x="133.1" y="196.1">6</text>
<text x="262.6" y="196.1">P125-1220A0BS116A1</text>
<text x="72.1" y="198.7">10</text>
<text x="72.1" y="201.2">11</text>
<text x="129.3" y="203.8">8</text>
<text x="129.3" y="201.2">100</text>
<text x="138.2" y="198.7">100</text>
<text x="72.1" y="205">10k</text>
<text x="60.7" y="211.4">10uF</text>
<text x="139" y="214.9" transform="rotate(-90 139 214.9)">DT</text>
<text x="144.5" y="212.6">10k</text>
<text x="200.4" y="213.9">RESET</text>
<text x="276.6" y="216.5">10uF</text>
<text x="122.9" y="226.6">10k</text>
<text x="135.6" y="226.6">10k</text>
<text x="251.2" y="226.6">10uF ADJ</text>
<text x="276.6" y="226.6">100nF</text>
<text x="261.4" y="229.2">AMS1117-3.3</text>
<text x="285.5" y="238">330</text>
<text x="295.7" y="239.3">YLED0603G</text>
</g>
<g font-size="2.3">
<text x="239.6" y="44">1</text>
<text x="239.6" y="46.5">2</text>
<text x="242" y="45.2">PB5(PCINT5/RESET#/ADC0/dW)</text>
<text x="242" y="47.8">PB3(PCINT3/CLKI/ADC3)</text>
<text x="294.3" y="47.8">PB2(SCK/ADC1/T0/PCINT2)</text>
<text x="319.1" y="45.2">VCC</text>
<text x="325" y="46.5">7</text>
<text x="325" y="44">8</text>
<text x="345" y="47.1" transform="rotate(-90 345 47.1)">BASE</text>
<text x="347.5" y="47.1" transform="rotate(-90 347.5 47.1)">COLLECTOR</text>
<text x="350" y="47.1" transform="rotate(-90 350 47.1)">EMITTER</text>
<text x="138" y="52.9">1</text>
<text x="157.4" y="52.9">16</text>
<text x="239.6" y="49">3</text>
<text x="239.6" y="51.6">4</text>
<text x="242" y="50.3">PB4(PCINT4/ADC2)</text>
<text x="242" y="52.9">GND</text>
<text x="284.9" y="50.3">PB1(MISO/AIN1/OC0B/INT0/PCINT1)</text>
<text x="290.6" y="52.9">PB0(MOSI/AIN0/OC0A/PCINT0)</text>
<text x="325" y="51.6">5</text>
<text x="325" y="49">6</text>
<text x="343.7" y="49.4" transform="rotate(-90 343.7 49.4)">1</text>
<text x="346.2" y="49.4" transform="rotate(-90 346.2 49.4)">2</text>
<text x="348.8" y="49.4" transform="rotate(-90 348.8 49.4)">3</text>
<text x="138" y="55.4">2</text>
<text x="138" y="57.9">3</text>
<text x="140.4" y="54.1">GND</text>
<text x="140.4" y="56.7">TXD</text>
<text x="140.4" y="59.2">RXD</text>
<text x="150.4" y="59.2">RTS#</text>
<text x="150.8" y="56.7">R232</text>
<text x="151.4" y="54.1">VCC</text>
<text x="157.4" y="57.9">14</text>
<text x="157.4" y="55.4">15</text>
<text x="138" y="60.5">4</text>
<text x="138" y="63">5</text>
<text x="138" y="65.6">6</text>
<text x="140.4" y="61.7">V3</text>
<text x="140.4" y="64.3">D+</text>
<text x="150" y="64.3">DCD#</text>
<text x="150.3" y="61.7">DTR#</text>
<text x="157.4" y="65.6">11</text>
<text x="157.4" y="63">12</text>
<text x="157.4" y="60.5">13</text>
<text x="62.5" y="71.4" transform="rotate(-90 62.5 71.4)">3</text>
<text x="65.1" y="71.4" transform="rotate(-90 65.1 71.4)">2</text>
<text x="138" y="68.1">7</text>
<text x="138" y="70.6">8</text>
<text x="140.4" y="66.8">D-</text>
<text x="140.4" y="69.4">NC.</text>
<text x="140.4" y="71.9">OUT#</text>
<text x="150.1" y="69.4">DSR#</text>
<text x="150.4" y="71.9">CTS#</text>
<text x="152.7" y="66.8">RI#</text>
<text x="157.4" y="70.6">9</text>
<text x="157.4" y="68.1">10</text>
<text x="347.9" y="66.3">3</text>
<text x="357.4" y="66.3">2</text>
<text x="52.7" y="74.4">B1</text>
<text x="52.7" y="77">B4</text>
<text x="56.6" y="75.7">GND</text>
<text x="63.5" y="75.1" transform="rotate(-90 63.5 75.1)">SH</text>
<text x="66.1" y="75.1" transform="rotate(-90 66.1 75.1)">SH</text>
<text x="67.3" y="75.7">GND</text>
<text x="73.5" y="77">A9</text>
<text x="73.5" y="74.4">A12</text>
<text x="350" y="72.2" transform="rotate(-90 350 72.2)">1</text>
<text x="355.1" y="72.2" transform="rotate(-90 355.1 72.2)">4</text>
<text x="52.7" y="79.5">B5</text>
<text x="52.7" y="82.1">B6</text>
<text x="56.6" y="78.3">VBUS</text>
<text x="56.6" y="80.8">CC2</text>
<text x="56.6" y="83.3">DP2</text>
<text x="66.2" y="78.3">VBUS</text>
<text x="66.4" y="80.8">SBU1</text>
<text x="67.8" y="83.3">DN1</text>
<text x="73.5" y="82.1">A7</text>
<text x="73.5" y="79.5">A8</text>
<text x="52.7" y="84.6">B7</text>
<text x="52.7" y="87.1">B8</text>
<text x="52.7" y="89.7">B9</text>
<text x="56.6" y="85.9">DN2</text>
<text x="56.6" y="88.4">SBU2</text>
<text x="67.8" y="88.4">CC1</text>
<text x="68" y="85.9">DP1</text>
<text x="73.5" y="89.7">A4</text>
<text x="73.5" y="87.1">A5</text>
<text x="73.5" y="84.6">A6</text>
<text x="51.4" y="92.2">B12</text>
<text x="56.6" y="91">VBUS</text>
<text x="56.6" y="93.5">GND</text>
<text x="66.2" y="91">VBUS</text>
<text x="67.3" y="93.5">GND</text>
<text x="73.5" y="92.2">A1</text>
<text x="62.5" y="98" transform="rotate(-90 62.5 98)">0</text>
<text x="63.5" y="96.2" transform="rotate(-90 63.5 96.2)">SH</text>
<text x="65.1" y="98" transform="rotate(-90 65.1 98)">1</text>
<text x="66.1" y="96.2" transform="rotate(-90 66.1 96.2)">SH</text>
<text x="172.3" y="120.2">1</text>
<text x="172.3" y="122.7">2</text>
<text x="172.3" y="125.2">3</text>
<text x="174.7" y="121.4">PEN#</text>
<text x="174.7" y="124">PE0(RXD0/PDI)</text>
<text x="217.2" y="121.4">AVCC</text>
<text x="218.5" y="124">GND</text>
<text x="224.7" y="125.2">62</text>
<text x="224.7" y="122.7">63</text>
<text x="224.7" y="120.2">64</text>
<text x="172.3" y="127.8">4</text>
<text x="172.3" y="130.3">5</text>
<text x="174.7" y="126.5">PE1(TXD0/PDO)</text>
<text x="174.7" y="129.1">PE2(XCK0/AIN0)</text>
<text x="174.7" y="131.6">PE3(OC3A/AIN1)</text>
<text x="211.7" y="131.6">PF1(ADC1)</text>
<text x="211.7" y="129.1">PF0(ADC0)</text>
<text x="217.4" y="126.5">AREF</text>
<text x="224.7" y="130.3">60</text>
<text x="224.7" y="127.8">61</text>
<text x="172.3" y="132.9">6</text>
<text x="172.3" y="135.4">7</text>
<text x="172.3" y="137.9">8</text>
<text x="174.7" y="134.1">PE4(OC3B/INT4)</text>
<text x="174.7" y="136.7">PE5(OC3C/INT5)</text>
<text x="211.7" y="136.7">PF3(ADC3)</text>
<text x="211.7" y="134.1">PF2(ADC2)</text>
<text x="224.7" y="137.9">57</text>
<text x="224.7" y="135.4">58</text>
<text x="224.7" y="132.9">59</text>
<text x="171" y="143">10</text>
<text x="172.3" y="140.5">9</text>
<text x="174.7" y="139.2">PE6(T3/INT6)</text>
<text x="174.7" y="141.8">PE7(ICP3/INT7)</text>
<text x="206.1" y="141.8">PF5(ADC5/TMS)</text>
<text x="206.4" y="139.2">PF4(ADC4/TCK)</text>
<text x="224.7" y="143">55</text>
<text x="224.7" y="140.5">56</text>
<text x="261.2" y="143">1</text>
<text x="272.9" y="143">2</text>
<text x="136.9" y="146.8">4</text>
<text x="148.3" y="146.8">3</text>
<text x="171" y="145.6">11</text>
<text x="171" y="148.1">12</text>
<text x="174.7" y="144.3">PB0(SS#)</text>
<text x="174.7" y="146.8">PB1(SCK)</text>
<text x="174.7" y="149.4">PB2(MOSI)</text>
<text x="206.1" y="144.3">PF6(ADC6/TDO)</text>
<text x="207.3" y="146.8">PF7(ADC7/TDI)</text>
<text x="218.5" y="149.4">GND</text>
<text x="224.7" y="148.1">53</text>
<text x="224.7" y="145.6">54</text>
<text x="261.2" y="145.6">3</text>
<text x="261.2" y="148.1">5</text>
<text x="263.6" y="144.3">1</text>
<text x="263.6" y="146.8">3</text>
<text x="263.6" y="149.4">5</text>
<text x="270.6" y="149.4">6</text>
<text x="270.6" y="146.8">4</text>
<text x="270.6" y="144.3">2</text>
<text x="272.9" y="148.1">6</text>
<text x="272.9" y="145.6">4</text>
<text x="136.9" y="151.9">1</text>
<text x="148.3" y="151.9">2</text>
<text x="171" y="150.6">13</text>
<text x="171" y="153.2">14</text>
<text x="171" y="155.7">15</text>
<text x="174.7" y="151.9">PB3(MISO)</text>
<text x="174.7" y="154.5">PB4(OC0)</text>
<text x="213.2" y="154.5">PA0(AD0)</text>
<text x="218.7" y="151.9">VCC</text>
<text x="224.7" y="155.7">50</text>
<text x="224.7" y="153.2">51</text>
<text x="224.7" y="150.6">52</text>
<text x="259.9" y="155.7">11</text>
<text x="261.2" y="150.6">7</text>
<text x="261.2" y="153.2">9</text>
<text x="263.6" y="151.9">7</text>
<text x="263.6" y="154.5">9</text>
<text x="269.3" y="154.5">10</text>
<text x="270.6" y="151.9">8</text>
<text x="272.9" y="155.7">12</text>
<text x="272.9" y="153.2">10</text>
<text x="272.9" y="150.6">8</text>
<text x="171" y="160.8">17</text>
<text x="174.7" y="157">PB5(OC1A)</text>
<text x="174.7" y="159.5">PB6(OC1B)</text>
<text x="213.2" y="159.5">PA2(AD2)</text>
<text x="213.2" y="157">PA1(AD1)</text>
<text x="224.7" y="160.8">48</text>
<text x="224.7" y="158.3">49</text>
<text x="259.9" y="158.3">13</text>
<text x="259.9" y="160.8">15</text>
<text x="263.6" y="157">11</text>
<text x="263.6" y="159.5">13</text>
<text x="269.3" y="159.5">14</text>
<text x="269.3" y="157">12</text>
<text x="272.9" y="160.8">16</text>
<text x="272.9" y="158.3">14</text>
<text x="358.4" y="160.3">3</text>
<text x="374.9" y="160.3">6</text>
<text x="77" y="166.1" transform="rotate(-90 77 166.1)">2</text>
<text x="79.5" y="166.1" transform="rotate(-90 79.5 166.1)">4</text>
<text x="171" y="163.3">18</text>
<text x="171" y="165.9">19</text>
<text x="174.7" y="162.1">PB7(OC2/OC1C)</text>
<text x="174.7" y="164.6">PG3/TOSC2</text>
<text x="174.7" y="167.2">PG4/TOSC1</text>
<text x="213.2" y="167.2">PA5(AD5)</text>
<text x="213.2" y="164.6">PA4(AD4)</text>
<text x="213.2" y="162.1">PA3(AD3)</text>
<text x="224.7" y="165.9">46</text>
<text x="224.7" y="163.3">47</text>
<text x="259.9" y="163.3">17</text>
<text x="259.9" y="165.9">19</text>
<text x="263.6" y="162.1">15</text>
<text x="263.6" y="164.6">17</text>
<text x="263.6" y="167.2">19</text>
<text x="269.3" y="167.2">20</text>
<text x="269.3" y="164.6">18</text>
<text x="269.3" y="162.1">16</text>
<text x="272.9" y="165.9">20</text>
<text x="272.9" y="163.3">18</text>
<text x="358.4" y="165.4">2</text>
<text x="374.9" y="165.4">5</text>
<text x="77" y="172.5" transform="rotate(-90 77 172.5)">1</text>
<text x="79.5" y="172.5" transform="rotate(-90 79.5 172.5)">3</text>
<text x="87.2" y="172.2">1</text>
<text x="89.6" y="173.5">GND</text>
<text x="113.1" y="173.5">GND</text>
<text x="113.1" y="171">GND</text>
<text x="119.3" y="172.2">38</text>
<text x="119.3" y="169.7">39</text>
<text x="171" y="168.4">20</text>
<text x="171" y="171">21</text>
<text x="171" y="173.5">22</text>
<text x="174.7" y="169.7">RESET#</text>
<text x="174.7" y="172.2">VCC</text>
<text x="213.2" y="172.2">PA7(AD7)</text>
<text x="213.2" y="169.7">PA6(AD6)</text>
<text x="224.7" y="173.5">43</text>
<text x="224.7" y="171">44</text>
<text x="224.7" y="168.4">45</text>
<text x="259.9" y="168.4">21</text>
<text x="259.9" y="171">23</text>
<text x="259.9" y="173.5">25</text>
<text x="263.6" y="169.7">21</text>
<text x="263.6" y="172.2">23</text>
<text x="269.3" y="172.2">24</text>
<text x="269.3" y="169.7">22</text>
<text x="272.9" y="173.5">26</text>
<text x="272.9" y="171">24</text>
<text x="272.9" y="168.4">22</text>
<text x="358.4" y="170.5">1</text>
<text x="374.9" y="170.5">4</text>
<text x="87.2" y="174.8">2</text>
<text x="87.2" y="177.3">3</text>
<text x="87.2" y="179.9">4</text>
<text x="89.6" y="176">3V3</text>
<text x="89.6" y="178.6">EN</text>
<text x="113.2" y="178.6">IO22</text>
<text x="113.2" y="176">IO23</text>
<text x="119.3" y="179.9">35</text>
<text x="119.3" y="177.3">36</text>
<text x="119.3" y="174.8">37</text>
<text x="171" y="176">23</text>
<text x="171" y="178.6">24</text>
<text x="174.7" y="174.8">GND</text>
<text x="174.7" y="177.3">XTAL2</text>
<text x="174.7" y="179.9">XTAL1</text>
<text x="213.1" y="174.8">PG2(ALE)</text>
<text x="213.5" y="179.9">PC6(A14)</text>
<text x="213.5" y="177.3">PC7(A15)</text>
<text x="224.7" y="178.6">41</text>
<text x="224.7" y="176">42</text>
<text x="259.9" y="176">27</text>
<text x="259.9" y="178.6">29</text>
<text x="263.6" y="174.8">25</text>
<text x="263.6" y="177.3">27</text>
<text x="263.6" y="179.9">29</text>
<text x="269.3" y="179.9">30</text>
<text x="269.3" y="177.3">28</text>
<text x="269.3" y="174.8">26</text>
<text x="272.9" y="178.6">30</text>
<text x="272.9" y="176">28</text>
<text x="87.2" y="182.4">5</text>
<text x="87.2" y="184.9">6</text>
<text x="89.6" y="181.1">SENSOR_VP</text>
<text x="89.6" y="183.7">SENSOR_VN</text>
<text x="112" y="183.7">RXD0</text>
<text x="112.3" y="181.1">TXD0</text>
<text x="119.3" y="184.9">33</text>
<text x="119.3" y="182.4">34</text>
<text x="171" y="181.1">25</text>
<text x="171" y="183.7">26</text>
<text x="174.7" y="182.4">PD0(SCL/INT0)</text>
<text x="174.7" y="184.9">PD1(SDA/INT1)</text>
<text x="213.5" y="184.9">PC4(A12)</text>
<text x="213.5" y="182.4">PC5(A13)</text>
<text x="224.7" y="183.7">39</text>
<text x="224.7" y="181.1">40</text>
<text x="259.9" y="181.1">31</text>
<text x="259.9" y="183.7">33</text>
<text x="263.6" y="182.4">31</text>
<text x="263.6" y="184.9">33</text>
<text x="269.3" y="184.9">34</text>
<text x="269.3" y="182.4">32</text>
<text x="272.9" y="183.7">34</text>
<text x="272.9" y="181.1">32</text>
<text x="87.2" y="187.5">7</text>
<text x="87.2" y="190">8</text>
<text x="89.6" y="186.2">IO34</text>
<text x="89.6" y="188.7">IO35</text>
<text x="89.6" y="191.3">IO32</text>
<text x="113.2" y="191.3">IO19</text>
<text x="113.2" y="186.2">IO21</text>
<text x="114.9" y="188.7">NC</text>
<text x="119.3" y="190">31</text>
<text x="119.3" y="187.5">32</text>
<text x="171" y="186.2">27</text>
<text x="171" y="188.7">28</text>
<text x="171" y="191.3">29</text>
<text x="174.7" y="187.5">PD2(RXD1/INT2)</text>
<text x="174.7" y="190">PD3(TXD1/INT3)</text>
<text x="213.5" y="187.5">PC3(A11)</text>
<text x="214.2" y="190">PC2(A10</text>
<text x="224.7" y="191.3">36</text>
<text x="224.7" y="188.7">37</text>
<text x="224.7" y="186.2">38</text>
<text x="259.9" y="186.2">35</text>
<text x="259.9" y="188.7">37</text>
<text x="259.9" y="191.3">39</text>
<text x="263.6" y="187.5">35</text>
<text x="263.6" y="190">37</text>
<text x="269.3" y="190">38</text>
<text x="269.3" y="187.5">36</text>
<text x="272.9" y="191.3">40</text>
<text x="272.9" y="188.7">38</text>
<text x="272.9" y="186.2">36</text>
<text x="86" y="195.1">10</text>
<text x="86" y="197.6">11</text>
<text x="87.2" y="192.6">9</text>
<text x="89.6" y="193.8">IO33</text>
<text x="89.6" y="196.4">IO25</text>
<text x="113.2" y="193.8">IO18</text>
<text x="114.5" y="196.4">IO5</text>
<text x="119.3" y="197.6">28</text>
<text x="119.3" y="195.1">29</text>
<text x="119.3" y="192.6">30</text>
<text x="171" y="193.8">30</text>
<text x="171" y="196.4">31</text>
<text x="174.7" y="192.6">PD4(ICP1)</text>
<text x="174.7" y="195.1">PD5(XCK1)</text>
<text x="174.7" y="197.6">PD6(T1)</text>
<text x="212.8" y="197.6">PG1(RD#)</text>
<text x="214.7" y="195.1">PC0(A8)</text>
<text x="214.7" y="192.6">PC1(A9)</text>
<text x="224.7" y="196.4">34</text>
<text x="224.7" y="193.8">35</text>
<text x="263.6" y="192.6">39</text>
<text x="269.3" y="192.6">40</text>
<text x="86" y="200.2">12</text>
<text x="86" y="202.7">13</text>
<text x="89.6" y="198.9">IO26</text>
<text x="89.6" y="201.4">IO27</text>
<text x="89.6" y="204">IO14</text>
<text x="113.2" y="201.4">IO16</text>
<text x="113.2" y="198.9">IO17</text>
<text x="114.5" y="204">IO4</text>
<text x="119.3" y="202.7">26</text>
<text x="119.3" y="200.2">27</text>
<text x="152.1" y="204">1</text>
<text x="158.5" y="204">2</text>
<text x="171" y="198.9">32</text>
<text x="174.7" y="200.2">PD7(T2)</text>
<text x="212.3" y="200.2">PG0(WR#)</text>
<text x="224.7" y="198.9">33</text>
<text x="86" y="205.3">14</text>
<text x="86" y="207.8">15</text>
<text x="89.6" y="206.5">IO12</text>
<text x="89.6" y="209.1">GND</text>
<text x="114.5" y="209.1">IO2</text>
<text x="114.5" y="206.5">IO0</text>
<text x="119.3" y="207.8">24</text>
<text x="119.3" y="205.3">25</text>
<text x="152.1" y="206.5">3</text>
<text x="158.5" y="206.5">4</text>
<text x="86" y="210.3">16</text>
<text x="86" y="215.4">18</text>
<text x="89.6" y="211.6">IO13</text>
<text x="89.6" y="214.1">SHD/SD2</text>
<text x="109.2" y="214.1">SDI/SD1</text>
<text x="113.2" y="211.6">IO15</text>
<text x="119.3" y="215.4">21</text>
<text x="119.3" y="212.9">22</text>
<text x="119.3" y="210.3">23</text>
<text x="187.7" y="210.3">4</text>
<text x="187.7" y="212.9">2</text>
<text x="194.1" y="210.3">3</text>
<text x="194.1" y="212.9">1</text>
<text x="86" y="218">19</text>
<text x="89.6" y="216.7">SWP/SD3</text>
<text x="89.6" y="219.2">SCS/CMD</text>
<text x="108" y="216.7">SDO/SD0</text>
<text x="108.3" y="219.2">SCK/CLK</text>
<text x="119.3" y="218">20</text>
<text x="249.7" y="219.2">3</text>
<text x="253.2" y="220.2">IN</text>
<text x="262.1" y="220.2">OUT</text>
<text x="269.2" y="221.8">2</text>
<text x="269.2" y="219.2">4</text>
<text x="262.1" y="222.8">OUT</text>
<text x="259.4" y="230.4" transform="rotate(-90 259.4 230.4)">1</text>
</g>
</svg>
